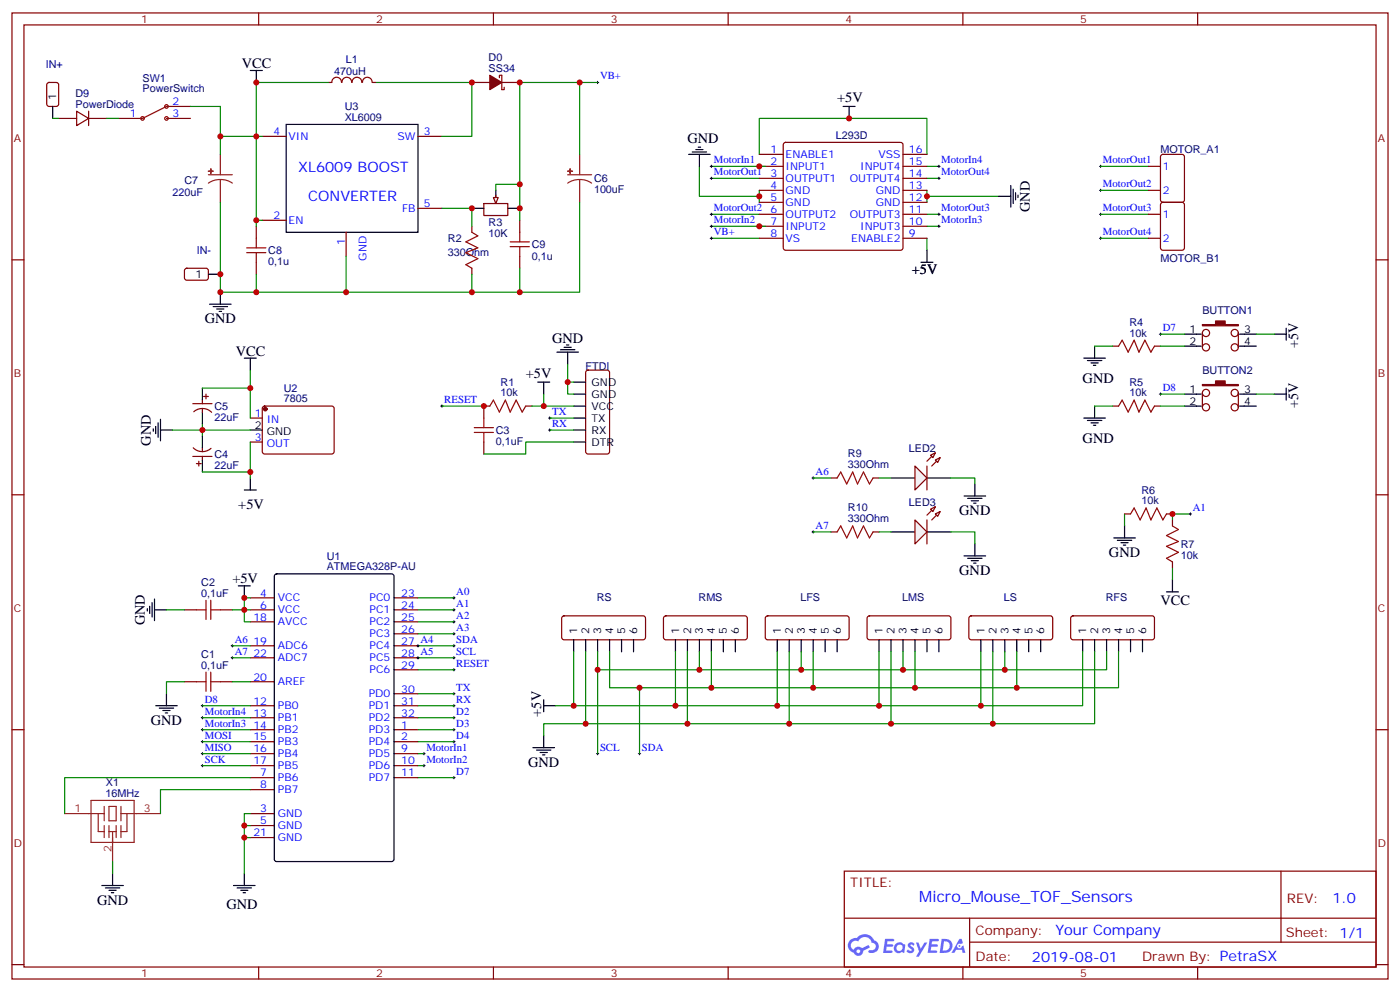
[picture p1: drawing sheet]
<svg xmlns="http://www.w3.org/2000/svg" width="412mm" height="292mm" viewBox="0 0 412 292" stroke-linecap="round" stroke-linejoin="round" font-family="sans-serif">
<g fill="none" stroke="#870000" stroke-width=".35">
<path d="M3.5 3.8h405.4v284.3h-405.4zM7.1 7.3h398.2v277.3h-398.2zM76.2 3.8v3.5M145.3 3.8v3.5M214.5 3.8v3.5M283.6 3.8v3.5M352.8 3.8v3.5M3.5 76.5h3.6M405.3 76.5h3.6M3.5 145.6h3.6M405.3 145.6h3.6M3.5 214.8h3.6"/>
<path d="M405.3 214.8h3.6M248.7 256.4h156.6v28.2h-156.6zM377.3 256.4v20.9M248.7 270.2h156.5M285.6 277.3h119.6M285.6 270.2v14.2M3.5 283.9h3.6M76.2 284.6v3.5M145.3 284.6v3.5M214.5 284.6v3.5M283.6 284.6v3.5M352.8 284.6v3.5"/>
<path d="M405.3 283.9h3.6"/>
</g>
<g fill="#5487ff">
<path d="M267.7 277.6a1.22 1.22 0 0 1 1.7 .2l-.4 .6a.47 .47 0 0 0-.3-.4 .47 .47 0 0 0-.5 .2l.1 .2a1.14 1.14 0 0 1 .8 1.8 1.14 1.14 0 0 1-1.9 0l-.2-.2 .5-.6 .7 .5a.29 .29 0 0 0 .3-.3 .29 .29 0 0 0-.2-.3 1.04 1.04 0 0 1-.6-1.7z"/>
<path d="M260.7 276.3h2.4l.3 .2-.2 .5-1.8 .1-.1 .8h1.5l.3 .4-.3 .4h-1.6l-.2 1.1h1.7l.2 .3-.2 .3-2.6 .1z"/>
<path d="M273.8 276.3h2.4l.3 .2-.1 .5-1.8 .1-.2 .8h1.6l.3 .4-.4 .4h-1.6l-.1 1.1h1.7l.2 .3-.2 .3-2.6 .1z"/>
<path d="M282.6 276.3h.7l.3 1.3-.6 .3a.69 .69 0 0 0-1 .3 .69 .69 0 0 0 .4 .9 .69 .69 0 0 0 .9-.6l.5-.2 .6 2.2h-.8l-.2-.9h-1.8l-.5 .9h-.8z"/>
<path d="M269.8 277.4h.8l.6 1.8 1.1-1.8h.9l-2.6 4.2h-.8l.9-1.5z"/>
<path d="M277.4 276.3l-.6 4.2h1.3a2.11 2.11 0 0 0 2.5-2.1 2.11 2.11 0 0 0-2.5-2.1zM278.1 277.1a1.39 1.39 0 0 1 1.7 1.4 1.39 1.39 0 0 1-1.8 1.3h-.3z"/>
<path d="M263.7 277.9a1.54 1.54 0 0 0-.1 2.2 1.54 1.54 0 0 0 2.2 .1l.6 .3 .3-2.3-.2-.3h-.4a1.49 1.49 0 0 0-2.4 0zM264 278.9a.94 .94 0 0 1 1.8 0 .94 .94 0 0 1-1.8 0z"/>
<path d="M250.4 276.7a2.18 2.18 0 0 0 1.1 3.7 1.44 1.44 0 0 0 1.6 .9 1.44 1.44 0 0 0 1.2-1.4l2-1.1-.5-.7-1.9 1a1.47 1.47 0 0 0-2.4 .4 1.39 1.39 0 0 1-.7-1.9 1.39 1.39 0 0 1 2-.5 2.12 2.12 0 0 1 2.2-1.3 2.12 2.12 0 0 1 1.9 1.7 1.14 1.14 0 0 1 1.1 1.4 1.14 1.14 0 0 1-1.7 .7 .43 .43 0 0 0-.5 .4 .43 .43 0 0 0 .4 .5 1.98 1.98 0 0 0 2.5-1.2 1.98 1.98 0 0 0-1.2-2.6 3.1 3.1 0 0 0-5.3-.6l-.9 .1zM252.3 280a.55 .55 0 0 1 1.1 0 .55 .55 0 0 1-1.1 0z"/>
<circle cx="282.6" cy="278.4" r=".26"/>
</g>
<g fill="none" stroke="#870000" stroke-width=".35">
<path d="M96.7 24.3h1M97.8 24.2a1.41 1.41 0 0 1 1.4-1.5 1.41 1.41 0 0 1 1.4 1.5M100.8 24.2a1.41 1.41 0 0 1 1.4-1.5 1.41 1.41 0 0 1 1.4 1.5M103.7 24.2a1.41 1.41 0 0 1 1.4-1.5 1.41 1.41 0 0 1 1.4 1.5M106.8 24.2a1.41 1.41 0 0 1 1.4-1.5 1.41 1.41 0 0 1 1.4 1.5M109.7 24.3h1.1M139 24.3h5.3M147.1 22.9v-.7h.7v4.2h.7v-.7M147.8 24.3h5.3M77.3 40.1h7M123.1 40.1h7.1M142.5 59.9h7.1v3.5h-7.1z"/>
<path d="M146 57.4v1.8M75.5 66.6v3.5M75.5 77.2v3.5M77.3 64.8h7M102 68.4v7M123.1 61.3h7.1M139 66.6v1.8M139 79v1.7M153.1 64.8v3.6M153.1 75.4v3.6M56.8 118.8h5.6M59.6 117.8v1"/>
<path d="M60 116.7h1.4M60.7 116v1.4M77.5 119.7l.5-.2 20 .1 .4 .6v13l-.7 .4h-20l-.4-.7v-12.7zM144.3 119.5h-1.8v3.5M154.9 119.5h1.7M172.7 109.1l.5-.2h5.7l.6 .5 .1 23.5-.5 .7h-5.9l-.6-.4-.1-23.6zM56.8 134.3h5.6M56.9 131.8a3.8 3.8 0 0 0 5.3 .2M57.1 121.2a3.8 3.8 0 0 1 5.2 .2M57.9 136.5h1.4M58.6 135.7v1.5M59.6 120.2v1.1"/>
<path d="M59.6 131.9v1M59.6 134.3v1.1M73.7 123h3.6M73.7 130.1h3.6M142.5 130.1v3.5M54.3 179.5h3.6M64.9 179.5h3.5M73.7 176h7.1M73.7 179.5h7.1M116.1 176h7M116.1 179.5h7M73.7 183h7.1"/>
<path d="M73.7 190.1h7.1M73.7 193.6h7.1M116.1 183h7M116.1 190.1h7M116.1 193.6h7M116.1 186.5h7M116.1 197.1h7M54.3 200.7h3.6M64.9 200.7h3.5M73.7 200.7h7.1M73.7 207.7h7.1M73.7 211.2h7.1"/>
<path d="M73.7 214.8h7.1M73.7 218.3h7.1M116.1 207.7h7M116.1 211.2h7M116.1 214.8h7M116.1 218.3h7M116.1 204.2h7M73.7 221.8h7.1M73.7 225.4h7.1M73.7 228.9h7.1M73.7 232.4h7.1M73.7 239.5h7.1"/>
<path d="M116.1 221.8h7M116.1 225.4h7M116.1 228.9h7M73.7 243h7.1M73.7 246.5h7.1"/>
</g>
<g fill="none" stroke="#000" stroke-width=".35">
<path d="M84.3 36.6h38.8v31.8h-38.8zM146 56v3.5M139 61.3h3.5M149.6 61.3h3.5M59.6 114.2v3.6M72 105.4h3.5M73.7 105.4v3.5M158.4 112.5h3.5M160.2 112.5v3.5M164 103.6h6.4M165.1 102.9h4.2M166.2 102.2h2.1"/>
<path d="M166.9 101.5h.7M167.2 103.6v3.6M169 112.5h3.5M169 116h3.5M169 119.5h3.5M45.2 126.2v.7M45.9 125.5v2.1M46.6 124.5v4.2M47.3 126.6h3.5M47.3 123.4v6.4M59.6 121.3v3.5M59.6 128.3v3.6"/>
<path d="M59.6 135.4v3.5M73.7 126.6h3.6M169 123h3.5M169 126.6h3.5M169 130.1h3.5M72 144.2h3.5M73.7 140.7v3.5M43.4 179.1v.7M44.1 178.4v2.2M44.8 177.4v4.2M45.5 179.5h3.5M45.5 176.3v6.4"/>
<path d="M81 169.1l.5-.2h33.9l.6 .4 .1 83.6-.5 .6-34.1 .1-.7-.5v-83.5zM45.9 207.7h6.3M46.9 208.4h4.3M48 209.1h2.1M48.7 209.8h.7M49 204.2v3.5M33.2 257.1v3.5M72 257.1v3.5M30 260.6h6.3M31 261.3h4.3M32.1 262h2.1M32.8 262.7h.7"/>
<path d="M68.8 260.6h6.3M69.8 261.3h4.3M70.9 262h2.1M71.6 262.7h.7"/>
</g>
<g fill="none" stroke="#8c2424" stroke-width=".35">
<path d="M61.4 51.4h7M64.9 52.8l1.9 .3 1.6 .8M64.9 52.8l-1.8 .3-1.7 .8M64.9 45.4v6M64.9 52.8v6.7M167.2 51.4h7.1M170.7 52.8l1.9 .3 1.7 .8M170.7 52.8l-1.8 .3-1.7 .8M170.7 45.4v6M170.7 52.8v6.7M19 239.5h11.7M26.8 235.6h12.7v12.3h-12.7z"/>
<path d="M28.9 239.5v5.3h1.8M30.7 237.3v4.3M32.1 237.3h2.1v4.3h-2.1zM35.6 237.3v4.3M35.6 239.5h11.7M37.4 239.5v5.3h-1.8M30.7 243v3.5M32.1 243v3.5M32.1 244.8h2.1M33.2 244.8v8.8M34.2 243v3.5M35.6 243v3.5"/>
</g>
<g fill="none" stroke="#008700" stroke-width=".35">
<path d="M96.7 24.3h-21.2v15.8h-10.6v5.3M110.8 24.3h28.2v15.8h-8.8M77.3 40.1h-1.8v24.7h1.8M75.5 64.8v1.8M102 75.4v10.6h51.1v-7M130.2 61.3h8.8v5.3M59.6 114.2h14.1M73.7 108.9v14.1M130.2 119.5h12.3M156.6 119.5h12.4M160.2 116v3.5M167.2 107.2v5.3"/>
<path d="M169 112.5h-1.8v3.5h1.8M50.8 126.6h22.9M59.6 124.8v3.5M59.6 138.9h14.1M73.7 130.1v10.6M161.9 123h7.1M161.9 126.6h7.1M169 130.1h-14.1v3.5h-12.4M49 179.5h5.3M73.7 179.5h-1.7v3.5h1.7M73.7 176h-1.7v3.5h-3.6M123.1 197.1h10.6"/>
<path d="M54.3 200.7h-5.3v3.5M68.4 200.7h5.3M123.1 204.2h10.6M123.1 207.7h10.6M73.7 228.9h-54.7v10.6M73.7 232.4h-26.4v7.1M73.7 239.5h-1.7v7h1.7M33.2 253.6v3.5M72 243h1.7M72 246.5v10.6"/>
</g>
<g fill="none" stroke="#a10000" stroke-width=".35">
<path d="M72.7 74.4h5.6M72.7 73h5.6M75.5 70.1v2.9M75.5 74.4v2.8M139 68.4l1.8 1-3.6 1.8 3.6 1.8-3.6 1.4 3.6 1.7-3.6 1.8 1.8 1.1M150.3 72.6h5.6M150.3 71.2h5.6M153.1 68.4v2.8M153.1 72.6v2.8M144.3 119.5l1-1.7 1.8 3.5 1.8-3.5 1.4 3.5 1.7-3.5 1.8 3.5 1.1-1.8M139.7 125.9h5.6M139.7 127.3h5.6"/>
<path d="M142.5 123v2.9M142.5 127.3v2.8M57.9 179.5h2.8M60.7 176.7v5.6M62.1 176.7v5.6M62.1 179.5h2.8M60.7 197.8v5.7M62.1 197.8v5.7M57.9 200.7h2.8M62.1 200.7h2.8"/>
</g>
<path d="M129.8 119.5h.7M130.2 119.2v.7M161.6 123h.7M161.6 126.6h.7M161.9 122.7v.7M161.9 126.2v.7M133.3 197.1h.8M133.7 196.8v.7M133.3 204.2h.8M133.3 207.7h.8M133.7 203.8v.7M133.7 207.4v.7" fill="none" stroke="#000" stroke-width=".29"/>
<g fill="#870000" stroke="#870000" stroke-width=".35">
<path d="M144.3 22.2l3.5 2.1-3.5 2.1z"/>
<circle cx="78.1" cy="120.4" r=".53"/>
</g>
<g fill="#8c2424" stroke="#8c2424" stroke-width=".35">
<path d="M167.2 50.4h1.4z"/>
<path d="M167.9 49.7l.1 1.4z"/>
<path d="M61.4 50.4h1.4z"/>
<path d="M62.1 49.7v1.4z"/>
</g>
<path d="M145.3 58.1h1.5l-.8 1.8z" fill="#f0f0f0" stroke="#870000" stroke-width=".35"/>
<g fill="none" stroke="#008700" stroke-width=".35">
<path d="M170.7 24.3h5.3M64.9 59.5v26.5h10.6M153.1 54.3h-7.1v1.7M170.7 45.4v-21.1h-17.6v40.5M170.7 59.5v26.5h-17.6M75.5 80.7v5.3h26.5M139 80.7v5.3M341.8 98.4h7.1M370.1 98.4h5.3M322.4 101.9h5.3M322.4 119.5h5.3M341.8 101.9h7.1"/>
<path d="M341.8 116h7.1M341.8 119.5h7.1M370.1 116h5.3M123.1 176h10.6M123.1 179.5h10.6M68.4 190.1h5.3M68.4 193.6h5.3M123.1 190.1h10.6M123.1 193.6h10.6M123.1 183h10.6M123.1 186.5h10.6M169 191.8v15.9h30v-15.9"/>
<path d="M172.5 191.8v21.2h30v-21.2M176 191.8v5.3h30v-5.3M176 197.1v24.7M179.6 191.8v10.6h29.9v-10.6M229 191.8v15.9h-30M232.5 191.8v21.2h-30M236 191.8v5.3h-30M239.5 191.8v10.6h-30M258.9 191.8v15.9h-29.9M262.5 191.8v21.2h-30M266 191.8v5.3h-30M269.5 191.8v10.6h-30"/>
<path d="M288.9 191.8v15.9h-30M292.5 191.8v21.2h-30M296 191.8v5.3h-30M299.5 191.8v10.6h-30M59.6 211.2h14.1M59.6 214.8h14.1M59.6 207.7h14.1M59.6 218.3h14.1M123.1 211.2h10.6M123.1 214.8h10.6M123.1 218.3h10.6M163.7 207.7h5.3"/>
<path d="M172.5 213h-12.3v3.5M188.4 202.4v19.4M59.6 221.8h14.1M59.6 225.4h14.1M123.1 221.8h1.8M123.1 225.4h1.8M123.1 228.9h10.6"/>
</g>
<g fill="none" stroke="#000" stroke-width=".35">
<path d="M15.5 31.3v3.6M73.7 20.7h3.6M75.5 20.7v3.6M61.4 80.7h3.5M61.7 89.5h6.4M62.8 90.2h4.2M63.9 90.9h2.1M64.6 91.7h.7M64.9 86v3.5M348.9 98.4h4.9M365.1 98.4h5M375.4 98.4h3.5"/>
<path d="M378.9 96.6v3.5M319.3 105.4h6.3M320.3 106.1h4.3M321.4 106.8h2.1M322.1 107.5h.7M322.4 101.9v3.5M322.4 119.5v3.5M348.9 101.9h4.9M348.9 116h4.9M348.9 119.5h4.9M365.1 101.9h5M365.1 116h5"/>
<path d="M365.1 119.5h5M375.4 116h3.5M378.9 114.2v3.6M319.3 123h6.3M320.3 123.8h4.3M321.4 124.5h2.1M322.1 125.2h.7M262.5 140.7h7M273 140.7h7.1M169 188.3v3.5M172.5 188.3v3.5M176 188.3v3.5"/>
<path d="M179.6 188.3v3.5M183.1 188.3v3.5M186.6 188.3v3.5M199 188.3v3.5M202.5 188.3v3.5M206 188.3v3.5M209.5 188.3v3.5M213.1 188.3v3.5M216.6 188.3v3.5M229 188.3v3.5M232.5 188.3v3.5M236 188.3v3.5"/>
<path d="M239.5 188.3v3.5M243.1 188.3v3.5M246.6 188.3v3.5M258.9 188.3v3.5M262.5 188.3v3.5M266 188.3v3.5M269.5 188.3v3.5M273 188.3v3.5M276.6 188.3v3.5M288.9 188.3v3.5M292.5 188.3v3.5M296 188.3v3.5"/>
<path d="M299.5 188.3v3.5M303 188.3v3.5M306.6 188.3v3.5M160.2 207.7h3.5M160.2 206v3.5M160.2 216.5v3.6M157 220.1h6.3M158 220.8h4.3M159.1 221.5h2.1M159.8 222.2h.7"/>
</g>
<g fill="none" stroke="#870000" stroke-width=".35">
<path d="M14 24.5l.5-.2h2.1l.6 .4 .1 5.9-.5 .7h-2.3l-.7-.4v-5.9zM54.6 79.2l.4-.2h6l.4 .7-.1 2.3-.6 .5-5.9-.1-.5-.6v-2.1zM354.2 98v4.2M364.8 98v4.2M327.7 101.9h1.8M327.7 119.5h1.8M340.1 101.9h1.7M340.1 119.5h1.7M354.2 115.6v4.3M364.8 115.6v4.3M165.7 181.5l.5-.2h23.5l.4 .7v5.9l-.7 .4-23.5-.1-.4-.6v-5.6zM195.7 181.5l.4-.2h23.6l.4 .7v5.9l-.7 .4-23.5-.1-.5-.6v-5.6z"/>
<path d="M225.7 181.5l.4-.2h23.6l.4 .7v5.9l-.7 .4-23.5-.1-.5-.6v-5.6zM255.6 181.5l.5-.2h23.6l.4 .7-.1 5.9-.6 .4-23.6-.1-.4-.6v-5.6zM285.6 181.5l.5-.2h23.6l.4 .7-.1 5.9-.6 .4-23.6-.1-.4-.6v-5.6z"/>
<circle cx="355.2" cy="98" r="1.06"/>
<circle cx="363.7" cy="98" r="1.06"/>
<circle cx="355.2" cy="115.6" r="1.06"/>
<circle cx="355.2" cy="119.9" r="1.06"/>
<circle cx="355.2" cy="102.2" r="1.06"/>
<circle cx="363.7" cy="119.9" r="1.06"/>
<circle cx="363.7" cy="115.6" r="1.06"/>
<circle cx="363.7" cy="102.2" r="1.06"/>
</g>
<g fill="none" stroke="#000" stroke-width=".29">
<path d="M175.7 24.3h.7M176 23.9v.7M341.5 98.4h.7M341.8 98v.7M341.5 116h.7M341.8 115.6v.7M133.3 176h.8M133.3 179.5h.8M133.7 175.6v.7M133.7 179.1v.7M68.1 190.1h.7M68.1 193.6h.7"/>
<path d="M68.4 189.7v.7M68.4 193.3v.7M122.8 190.1h.7M122.8 193.6h.7M123.1 189.7v.7M123.1 193.3v.7M133.3 190.1h.8M133.3 193.6h.8M133.3 183h.8M133.3 186.5h.8M133.7 182.7v.7M133.7 186.2v.7"/>
<path d="M133.7 189.7v.7M133.7 193.3v.7M59.3 211.2h.7M59.3 214.8h.7M59.3 218.3h.7M59.3 207.7h.7M59.6 207.4v.7M59.6 210.9v.7M59.6 214.4v.7M59.6 217.9v.8M133.3 211.2h.8M133.3 214.8h.8"/>
<path d="M133.3 218.3h.8M133.7 210.9v.7M133.7 214.4v.7M133.7 217.9v.8M59.3 221.8h.7M59.3 225.4h.7M59.6 221.5v.7M59.6 225v.7M124.5 221.8h.7M124.5 225.4h.7M124.9 221.5v.7M124.9 225v.7"/>
<path d="M133.3 228.9h.8M133.7 228.5v.7M175.7 221.8h.7M176 221.5v.7M188 221.8h.7M188.4 221.5v.7"/>
</g>
<g fill="#870000" stroke="#870000" stroke-width=".35">
<path d="M354.2 95.5h3.9v-1h2.8v1h3.9v.4h-10.6z"/>
<path d="M354.2 113.2h3.9v-1.1h2.8v1.1h3.9v.3h-10.6z"/>
</g>
<path d="M329.5 101.9l1.1-1.8 1.7 3.5 1.8-3.5 1.4 3.5 1.8-3.5 1.7 3.5 1.1-1.7M329.5 119.5l1.1-1.7 1.7 3.5 1.8-3.5 1.4 3.5 1.8-3.5 1.7 3.5 1.1-1.8" fill="none" stroke="#a10000" stroke-width=".35"/>
<path d="M269.5 137.2l3.5 3.5-3.5 3.5z" fill="#f0f0f0" stroke="#870000" stroke-width=".35"/>
<path d="M275.5 133.3l-2.5 2.4M276.9 134.7l-2.4 2.5" fill="none" stroke="#870000" stroke-width=".35"/>
<g fill="#f0f0f0" stroke="#870000" stroke-width=".35">
<path d="M275.5 135.4l1.4-.7-.7 1.4z"/>
<path d="M274.1 134l1.4-.7-.7 1.4z"/>
</g>
<path d="M273 137.2v7M244.8 140.7h1.8M257.2 140.7h1.7" fill="none" stroke="#870000" stroke-width=".35"/>
<path d="M262.5 156.6h7M273 156.6h7.1M284 146h6.3M285 146.7h4.3M286.1 147.4h2.1M286.8 148.1h.7M287.2 142.5v3.5" fill="none" stroke="#000" stroke-width=".35"/>
<path d="M239.5 140.7h5.3M258.9 140.7h3.6M280.1 140.7h7.1v1.8" fill="none" stroke="#008700" stroke-width=".35"/>
<path d="M246.6 140.7l1-1.8 1.8 3.6 1.8-3.6 1.4 3.6 1.8-3.6 1.7 3.6 1.1-1.8" fill="none" stroke="#a10000" stroke-width=".35"/>
<path d="M239.2 140.7h.7M239.5 140.3v.7" fill="none" stroke="#000" stroke-width=".29"/>
<path d="M269.5 153l3.5 3.6-3.5 3.5z" fill="#f0f0f0" stroke="#870000" stroke-width=".35"/>
<path d="M275.5 149.2l-2.5 2.4M276.9 150.6l-2.4 2.4" fill="none" stroke="#870000" stroke-width=".35"/>
<g fill="#f0f0f0" stroke="#870000" stroke-width=".35">
<path d="M275.5 151.3l1.4-.7-.7 1.4z"/>
<path d="M274.1 149.9l1.4-.7-.7 1.4z"/>
</g>
<g fill="none" stroke="#870000" stroke-width=".35">
<path d="M17.3 34.9h5.3M22.6 32.7l3.5 2.2-3.5 2.1zM26.1 34.9h5.3M26.1 32.7v4.3M34.9 34.9h7.1M49 34.9h7.1M49 31.3h7.1M223.7 45.4h7M223.7 49h7M223.7 52.5h7M223.7 56h7M223.7 59.5h7"/>
<path d="M231 42.1l.4-.2h33.9l.5 .2 .2 .5v30.4l-.2 .5-.5 .2h-33.9l-.5-.3-.2-.4v-30.4zM266 45.4h7M266 49h7M266 52.5h7M266 56h7M266 59.5h7M338.3 49h3.5M338.3 56h3.5M342.1 59.8l.4-.3h5.7l.6 .5 .1 13-.5 .6-5.9 .1-.6-.5-.1-12.9zM342.1 45.6l.4-.2h5.7l.6 .5 .1 12.9-.5 .7h-5.9l-.6-.4-.1-13zM223.7 63.1h7M223.7 66.6h7"/>
<path d="M223.7 70.1h7M266 63.1h7M266 66.6h7M266 70.1h7M338.3 63.1h3.5M338.3 70.1h3.5M244.8 156.6h1.8M257.2 156.6h1.7M273 153v7.1M331.3 151.3h1.7M343.6 151.3h1.8M345.4 153v1.8"/>
<path d="M345.4 165.4v1.7M315.6 181.5l.5-.2h23.5l.5 .7-.1 5.9-.6 .4-23.6-.1-.4-.6v-5.6z"/>
</g>
<g fill="none" stroke="#000" stroke-width=".35">
<path d="M248.4 31.3h3.5M250.1 31.3v3.6M202.8 45.4h6.4M203.9 44.7h4.2M205 44h2.1M205.7 43.3h.7M206 45.4v3.6M294.2 57.8h3.5M297.7 54.6v6.4M298.4 55.7v4.2M299.2 56.7v2.1M299.9 57.4v.7"/>
<path d="M271.3 77.2h3.5M273 73.7v3.5M328.1 158.3h6.3M329.1 159h4.3M330.2 159.7h2.1M331.3 154.8v3.5M70.2 172.4h3.5M72 172.4v3.6M284 163.6h6.3M285 164.3h4.3M286.1 165h2.1M286.8 165.7h.7"/>
<path d="M287.2 160.1v3.5M330.9 160.4h.7M343.6 174.2h3.5M345.4 170.7v3.5M318.9 188.3v3.5M322.4 188.3v3.5M326 188.3v3.5M329.5 188.3v3.5M333 188.3v3.5M336.5 188.3v3.5"/>
</g>
<g fill="none" stroke="#008700" stroke-width=".35">
<path d="M15.5 34.9h1.8M31.4 34.9h3.5M56.1 31.3h8.8v8.8M206 49v8.8h17.7M209.5 52.5h14.2M209.5 49h15.9M223.7 45.4v-10.5h49.3v10.5M223.7 56v3.5M273 56v3.5M273 57.8h21.2M273 52.5h3.6M273 49h3.6"/>
<path d="M324.2 49h14.1M324.2 56h14.1M209.5 70.1h14.2M209.5 63.1h14.2M209.5 66.6h15.9M273 70.1v3.6M273 63.1h3.6M273 66.6h3.6M324.2 70.1h14.1M324.2 63.1h14.1M239.5 156.6h5.3M258.9 156.6h3.6"/>
<path d="M280.1 156.6h7.1v3.5M331.3 151.3v3.5M350.7 151.3h-5.3v1.7M345.4 167.1v3.6M318.9 191.8v15.9h-30M322.4 191.8v21.2h-29.9M326 191.8v5.3h-30M329.5 191.8v10.6h-30"/>
</g>
<path d="M246.6 156.6l1-1.8 1.8 3.5 1.8-3.5 1.4 3.5 1.8-3.5 1.7 3.5 1.1-1.7M333 151.3l1.1-1.8 1.7 3.5 1.8-3.5 1.4 3.5 1.8-3.5 1.7 3.5 1.1-1.7M345.4 154.8l1.7 1.1-3.5 1.7 3.5 1.8-3.5 1.4 3.5 1.8-3.5 1.7 1.8 1.1" fill="none" stroke="#a10000" stroke-width=".35"/>
<g fill="none" stroke="#000" stroke-width=".29">
<path d="M209.2 52.5h.7M209.2 49h.7M209.5 48.6v.7M209.5 52.1v.7M276.2 52.5h.7M276.2 49h.7M276.6 48.6v.7M276.6 52.1v.7M323.8 49h.8M323.8 56h.8M324.2 48.6v.7M324.2 55.7v.7"/>
<path d="M209.2 70.1h.7M209.2 63.1h.7M209.2 66.6h.7M209.5 62.7v.7M209.5 66.3v.7M209.5 69.8v.7M276.2 63.1h.7M276.2 66.6h.7M276.6 62.7v.7M276.6 66.3v.7M323.8 70.1h.8M323.8 63.1h.8"/>
<path d="M324.2 62.7v.7M324.2 69.8v.7M239.2 156.6h.7M239.5 156.2v.7M350.3 151.3h.7M350.7 150.9v.7"/>
</g>
<g fill="none" stroke="#900" stroke-width=".35">
<path d="M49 31.3l-7 3.6"/>
<circle cx="42" cy="34.9" r=".53"/>
<circle cx="49" cy="31.3" r=".53"/>
<circle cx="49" cy="34.9" r=".53"/>
</g>
<g fill="#c00">
<circle cx="250.1" cy="34.9" r=".88"/>
<circle cx="273.1" cy="57.8" r=".88"/>
<circle cx="223.7" cy="49" r=".88"/>
<circle cx="223.7" cy="66.6" r=".88"/>
<circle cx="223.7" cy="57.8" r=".88"/>
<circle cx="288.9" cy="207.7" r=".88"/>
<circle cx="296" cy="197.1" r=".88"/>
<circle cx="72" cy="176" r=".88"/>
<circle cx="345.4" cy="151.3" r=".88"/>
<circle cx="64.9" cy="40.1" r=".88"/>
<circle cx="232.5" cy="213" r=".88"/>
<circle cx="229" cy="207.7" r=".88"/>
<circle cx="269.5" cy="202.4" r=".88"/>
<circle cx="209.6" cy="202.4" r=".88"/>
<circle cx="236" cy="197.1" r=".88"/>
<circle cx="64.9" cy="80.7" r=".88"/>
<circle cx="75.5" cy="24.3" r=".88"/>
<circle cx="153.1" cy="86" r=".88"/>
<circle cx="153.1" cy="24.3" r=".88"/>
<circle cx="75.5" cy="86" r=".88"/>
<circle cx="139" cy="86" r=".88"/>
<circle cx="139" cy="61.3" r=".88"/>
<circle cx="153.1" cy="61.3" r=".88"/>
<circle cx="75.5" cy="40.1" r=".88"/>
<circle cx="75.5" cy="64.8" r=".88"/>
<circle cx="139" cy="24.3" r=".88"/>
<circle cx="102" cy="86" r=".88"/>
<circle cx="153.1" cy="54.3" r=".88"/>
<circle cx="64.9" cy="86" r=".88"/>
<circle cx="160.2" cy="119.5" r=".88"/>
<circle cx="142.5" cy="119.5" r=".88"/>
<circle cx="72" cy="179.5" r=".88"/>
<circle cx="72" cy="246.5" r=".88"/>
<circle cx="72" cy="243" r=".88"/>
<circle cx="167.2" cy="112.5" r=".88"/>
<circle cx="73.7" cy="138.9" r=".88"/>
<circle cx="59.6" cy="126.6" r=".88"/>
<circle cx="73.7" cy="114.2" r=".88"/>
<circle cx="170.7" cy="24.3" r=".88"/>
<circle cx="206" cy="197.1" r=".88"/>
<circle cx="266" cy="197.1" r=".88"/>
<circle cx="239.5" cy="202.4" r=".88"/>
<circle cx="199" cy="207.7" r=".88"/>
<circle cx="258.9" cy="207.7" r=".88"/>
<circle cx="202.5" cy="213" r=".88"/>
<circle cx="262.5" cy="213" r=".88"/>
<circle cx="169" cy="207.7" r=".88"/>
<circle cx="172.5" cy="213" r=".88"/>
<circle cx="176" cy="197.1" r=".88"/>
<circle cx="188.4" cy="202.4" r=".88"/>
<circle cx="299.5" cy="202.4" r=".88"/>
<circle cx="292.5" cy="213" r=".88"/>
</g>
<text font-size="4.6" fill="#00f" x="270.8" y="265.4">Micro_Mouse_TOF_Sensors</text>
<g font-size="4.2">
<text x="71.3" y="20">VCC</text>
<text x="246.6" y="30.1">+5V</text>
<text x="202.5" y="42.1">GND</text>
<text x="303.4" y="62.4" transform="rotate(-90 303.4 62.4)">GND</text>
<text x="268.6" y="80.8">+5V</text>
<text x="60.3" y="95.2">GND</text>
<text x="162.6" y="100.9">GND</text>
<text x="69.5" y="104.7">VCC</text>
<text x="382.4" y="102.5" transform="rotate(-90 382.4 102.5)">+5V</text>
<text x="154.9" y="111.3">+5V</text>
<text x="318.9" y="112.6">GND</text>
<text x="382.4" y="120.1" transform="rotate(-90 382.4 120.1)">+5V</text>
<text x="44.4" y="131.2" transform="rotate(-90 44.4 131.2)">GND</text>
<text x="318.9" y="130.3">GND</text>
<text x="70.2" y="149.8">+5V</text>
<text x="282.6" y="151.6">GND</text>
<text x="326.7" y="164">GND</text>
<text x="68.4" y="171.7">+5V</text>
<text x="282.6" y="169.3">GND</text>
<text x="341.8" y="178">VCC</text>
<text x="42.7" y="184.1" transform="rotate(-90 42.7 184.1)">GND</text>
<text x="44.4" y="213.4">GND</text>
<text x="159.4" y="210.9" transform="rotate(-90 159.4 210.9)">+5V</text>
<text x="155.6" y="225.7">GND</text>
<text x="28.6" y="266.3">GND</text>
<text x="66.7" y="267.5">GND</text>
</g>
<g font-size="4.2" fill="#00f">
<text x="87.8" y="50.7">XL6009 BOOST</text>
<text x="90.8" y="59.2">CONVERTER</text>
<text x="392.5" y="265.7">1.0</text>
<text x="310.9" y="275.2">Your Company</text>
<text x="304" y="283">2019-08-01</text>
</g>
<g font-size="3.9" fill="#800">
<text x="250.5" y="261">TITLE:</text>
<text x="379.1" y="265.7">REV:</text>
<text x="287.4" y="275.2">Company:</text>
<text x="378.7" y="275.8">Sheet: 1/1</text>
<text x="287.4" y="282.9">Date:</text>
<text x="336.4" y="282.9">Drawn By: PetraSX</text>
</g>
<g font-size="3.2" fill="#800">
<text x="41.6" y="6.8">1</text>
<text x="110.8" y="6.8">2</text>
<text x="179.9" y="6.8">3</text>
<text x="249.1" y="6.8">4</text>
<text x="318.2" y="6.8">5</text>
<text x="4.1" y="41.9">A</text>
<text x="405.9" y="41.9">A</text>
<text x="4.1" y="111.1">B</text>
<text x="405.9" y="111.1">B</text>
<text x="4.1" y="180.2">C</text>
<text x="405.9" y="180.2">C</text>
<text x="4.1" y="249.3">D</text>
<text x="405.9" y="249.3">D</text>
<text x="41.6" y="287.6">1</text>
<text x="110.8" y="287.6">2</text>
<text x="179.9" y="287.6">3</text>
<text x="249.1" y="287.6">4</text>
<text x="318.2" y="287.6">5</text>
</g>
<g font-size="3.2" fill="#000080">
<text x="143.9" y="17.9">D0</text>
<text x="13.5" y="20">IN+</text>
<text x="98.4" y="22">470uH</text>
<text x="101.9" y="18.5">L1</text>
<text x="143.9" y="21.1">SS34</text>
<text x="22.2" y="28.5">D9</text>
<text x="42" y="27.1">PowerSwitch</text>
<text x="42" y="24.1">SW1</text>
<text x="22.2" y="31.7">PowerDiode</text>
<text x="101.5" y="35.6">XL6009</text>
<text x="101.5" y="32.4">U3</text>
<text x="246.2" y="40.9">L293D</text>
<text x="341.8" y="44.9">MOTOR_A1</text>
<text x="175" y="53.6">C6</text>
<text x="50.8" y="57.6">220uF</text>
<text x="54.3" y="54.1">C7</text>
<text x="175" y="56.9">100uF</text>
<text x="131.9" y="71.4">R2</text>
<text x="143.9" y="69.7">10K</text>
<text x="143.9" y="66.5">R3</text>
<text x="58" y="74.7">IN-</text>
<text x="79" y="74.8">C8</text>
<text x="131.9" y="75.2">330Ohm</text>
<text x="156.6" y="76.7">0,1u</text>
<text x="156.6" y="73">C9</text>
<text x="341.8" y="77">MOTOR_B1</text>
<text x="79" y="78">0,1u</text>
<text x="332.7" y="95.9">R4</text>
<text x="354.2" y="92.4">BUTTON1</text>
<text x="332.7" y="99.1">10k</text>
<text x="147.5" y="113.6">R1</text>
<text x="172.5" y="108.8">FTDI</text>
<text x="332.7" y="113.6">R5</text>
<text x="354.2" y="110">BUTTON2</text>
<text x="83.6" y="118.5">7805</text>
<text x="83.6" y="115.3">U2</text>
<text x="147.5" y="116.7">10k</text>
<text x="332.7" y="116.7">10k</text>
<text x="63.1" y="123.8">22uF</text>
<text x="63.1" y="120.7">C5</text>
<text x="146" y="130.9">0,1uF</text>
<text x="146" y="127.8">C3</text>
<text x="63.1" y="138">22uF</text>
<text x="63.1" y="134.8">C4</text>
<text x="249.8" y="137.9">330Ohm</text>
<text x="249.8" y="134.6">R9</text>
<text x="267.8" y="133.1">LED2</text>
<text x="267.8" y="149">LED3</text>
<text x="336.2" y="148.4">10k</text>
<text x="336.2" y="145.3">R6</text>
<text x="249.8" y="153.7">330Ohm</text>
<text x="249.8" y="150.5">R10</text>
<text x="347.8" y="161.3">R7</text>
<text x="96.3" y="167.9">ATMEGA328P-AU</text>
<text x="96.3" y="164.7">U1</text>
<text x="347.8" y="164.4">10k</text>
<text x="59.3" y="172.5">C2</text>
<text x="59.3" y="175.6">0,1uF</text>
<text x="175.8" y="177">RS</text>
<text x="205.8" y="177">RMS</text>
<text x="235.8" y="177">LFS</text>
<text x="265.7" y="177">LMS</text>
<text x="295.7" y="177">LS</text>
<text x="325.7" y="177">RFS</text>
<text x="59.3" y="196.8">0,1uF</text>
<text x="59.3" y="193.6">C1</text>
<text x="31.2" y="231.4">X1</text>
<text x="31.1" y="234.5">16MHz</text>
</g>
<g font-size="3.2" fill="#00f">
<text x="176.7" y="23.4">VB+</text>
<text x="38.2" y="34.5">1</text>
<text x="50.8" y="31">2</text>
<text x="50.8" y="34.5">3</text>
<text x="80.5" y="39.8">4</text>
<text x="85" y="41.2">VIN</text>
<text x="117.1" y="41.2">SW</text>
<text x="124.9" y="39.8">3</text>
<text x="226.9" y="45.1">1</text>
<text x="231.4" y="46.5">ENABLE1</text>
<text x="258.8" y="46.5">VSS</text>
<text x="267.8" y="45.1">16</text>
<text x="210.3" y="51.6">MotorOut1</text>
<text x="210.3" y="48.1">MotorIn1</text>
<text x="226.9" y="48.6">2</text>
<text x="226.9" y="52.1">3</text>
<text x="231.4" y="50">INPUT1</text>
<text x="231.4" y="53.6">OUTPUT1</text>
<text x="250.3" y="53.6">OUTPUT4</text>
<text x="253.4" y="50">INPUT4</text>
<text x="267.8" y="52.1">14</text>
<text x="267.8" y="48.6">15</text>
<text x="277.3" y="51.6">MotorOut4</text>
<text x="277.3" y="48.1">MotorIn4</text>
<text x="324.9" y="48.1">MotorOut1</text>
<text x="342.5" y="50">1</text>
<text x="226.9" y="55.7">4</text>
<text x="226.9" y="59.2">5</text>
<text x="231.4" y="57.1">GND</text>
<text x="258" y="57.1">GND</text>
<text x="267.8" y="59.2">12</text>
<text x="267.8" y="55.7">13</text>
<text x="324.9" y="55.1">MotorOut2</text>
<text x="342.5" y="57.1">2</text>
<text x="80.5" y="64.5">2</text>
<text x="85" y="65.9">EN</text>
<text x="118.4" y="62.4">FB</text>
<text x="124.9" y="61">5</text>
<text x="210.3" y="62.2">MotorOut2</text>
<text x="210.3" y="65.7">MotorIn2</text>
<text x="226.9" y="62.7">6</text>
<text x="231.4" y="60.6">GND</text>
<text x="231.4" y="64.1">OUTPUT2</text>
<text x="250.3" y="64.1">OUTPUT3</text>
<text x="258" y="60.6">GND</text>
<text x="267.8" y="62.7">11</text>
<text x="277.3" y="62.2">MotorOut3</text>
<text x="277.3" y="65.7">MotorIn3</text>
<text x="324.9" y="62.2">MotorOut3</text>
<text x="342.5" y="64.1">1</text>
<text x="210.3" y="69.3">VB+</text>
<text x="226.9" y="66.3">7</text>
<text x="226.9" y="69.8">8</text>
<text x="231.4" y="67.7">INPUT2</text>
<text x="231.4" y="71.2">VS</text>
<text x="250.8" y="71.2">ENABLE2</text>
<text x="253.4" y="67.7">INPUT3</text>
<text x="267.8" y="69.8">9</text>
<text x="267.8" y="66.3">10</text>
<text x="324.9" y="69.3">MotorOut4</text>
<text x="342.5" y="71.2">2</text>
<text x="101.6" y="72.2" transform="rotate(-90 101.6 72.2)">1</text>
<text x="107.9" y="76.7" transform="rotate(-90 107.9 76.7)">GND</text>
<text x="342.5" y="97.5">D7</text>
<text x="130.9" y="118.6">RESET</text>
<text x="342.5" y="115.1">D8</text>
<text x="75.1" y="122.7">1</text>
<text x="78.6" y="124.5">IN</text>
<text x="162.6" y="122.2">TX</text>
<text x="162.6" y="125.7">RX</text>
<text x="75.1" y="129.8">3</text>
<text x="78.6" y="131.5">OUT</text>
<text x="240.2" y="139.8">A6</text>
<text x="240.2" y="155.7">A7</text>
<text x="351.4" y="150.4">A1</text>
<text x="76.7" y="175.6">4</text>
<text x="76.7" y="179.1">6</text>
<text x="81.8" y="177">VCC</text>
<text x="108.9" y="177">PC0</text>
<text x="118.2" y="175.6">23</text>
<text x="118.2" y="179.1">24</text>
<text x="134.4" y="175.1">A0</text>
<text x="134.4" y="178.6">A1</text>
<text x="74.6" y="182.7">18</text>
<text x="81.8" y="180.6">VCC</text>
<text x="81.8" y="184.1">AVCC</text>
<text x="108.9" y="180.6">PC1</text>
<text x="108.9" y="184.1">PC2</text>
<text x="118.2" y="182.7">25</text>
<text x="134.4" y="182.1">A2</text>
<text x="134.4" y="185.7">A3</text>
<text x="69.1" y="189.2">A6</text>
<text x="74.6" y="189.7">19</text>
<text x="81.8" y="191.1">ADC6</text>
<text x="108.9" y="187.6">PC3</text>
<text x="108.9" y="191.1">PC4</text>
<text x="118.2" y="186.2">26</text>
<text x="118.2" y="189.7">27 A4</text>
<text x="134.4" y="189.2">SDA</text>
<text x="69.1" y="192.7">A7</text>
<text x="74.6" y="193.3">22</text>
<text x="81.8" y="194.7">ADC7</text>
<text x="108.9" y="194.7">PC5</text>
<text x="118.2" y="193.3">28 A5</text>
<text x="118.2" y="196.8">29</text>
<text x="134.4" y="196.3">RESET</text>
<text x="134.4" y="192.7">SCL</text>
<text x="74.6" y="200.3">20</text>
<text x="81.8" y="201.7">AREF</text>
<text x="108.9" y="198.2">PC6</text>
<text x="118.2" y="203.8">30</text>
<text x="134.4" y="203.3">TX</text>
<text x="60.3" y="206.8">D8</text>
<text x="74.6" y="207.4">12</text>
<text x="81.8" y="208.8">PB0</text>
<text x="108.6" y="205.2">PD0</text>
<text x="108.6" y="208.8">PD1</text>
<text x="118.2" y="207.4">31</text>
<text x="134.4" y="206.8">RX</text>
<text x="60.3" y="210.4">MotorIn4</text>
<text x="60.3" y="213.9">MotorIn3</text>
<text x="74.6" y="210.9">13</text>
<text x="74.6" y="214.4">14</text>
<text x="81.8" y="212.3">PB1</text>
<text x="81.8" y="215.8">PB2</text>
<text x="108.6" y="212.3">PD2</text>
<text x="108.6" y="215.8">PD3</text>
<text x="118.2" y="210.9">32</text>
<text x="118.2" y="214.4">1</text>
<text x="134.4" y="210.4">D2</text>
<text x="134.4" y="213.9">D3</text>
<text x="60.3" y="217.4">MOSI</text>
<text x="60.3" y="220.9">MISO</text>
<text x="74.6" y="217.9">15</text>
<text x="74.6" y="221.5">16</text>
<text x="81.8" y="219.4">PB3</text>
<text x="108.6" y="219.4">PD4</text>
<text x="118.2" y="217.9">2</text>
<text x="118.2" y="221.5">9</text>
<text x="125.6" y="220.9">MotorIn1</text>
<text x="134.4" y="217.4">D4</text>
<text x="176.7" y="220.9">SCL</text>
<text x="189.1" y="220.9">SDA</text>
<text x="60.3" y="224.5">SCK</text>
<text x="74.6" y="225">17</text>
<text x="81.8" y="222.9">PB4</text>
<text x="81.8" y="226.4">PB5</text>
<text x="108.6" y="222.9">PD5</text>
<text x="108.6" y="226.4">PD6</text>
<text x="118.2" y="225">10</text>
<text x="125.6" y="224.5">MotorIn2</text>
<text x="76.7" y="228.5">7</text>
<text x="76.7" y="232.1">8</text>
<text x="81.8" y="229.9">PB6</text>
<text x="81.8" y="233.5">PB7</text>
<text x="108.6" y="229.9">PD7</text>
<text x="118.2" y="228.5">11</text>
<text x="134.4" y="228">D7</text>
<text x="76.7" y="239.1">3</text>
<text x="76.7" y="242.6">5</text>
<text x="81.8" y="240.5">GND</text>
<text x="81.8" y="244.1">GND</text>
<text x="74.6" y="246.2">21</text>
<text x="81.8" y="247.6">GND</text>
</g>
<g font-size="3.2">
<text x="16.6" y="29.6" transform="rotate(-90 16.6 29.6)">1</text>
<text x="57.6" y="81.8">1</text>
<text x="350.4" y="98">1</text>
<text x="350.4" y="101.5">2</text>
<text x="366.5" y="98">3</text>
<text x="366.5" y="101.5">4</text>
<text x="174.3" y="113.5">GND</text>
<text x="174.3" y="117.1">GND</text>
<text x="350.4" y="115.6">1</text>
<text x="350.4" y="119.2">2</text>
<text x="366.5" y="115.6">3</text>
<text x="366.5" y="119.2">4</text>
<text x="174.3" y="120.6">VCC</text>
<text x="174.3" y="124.1">TX</text>
<text x="75.1" y="126.2">2</text>
<text x="78.6" y="128">GND</text>
<text x="174.3" y="127.6">RX</text>
<text x="174.3" y="131.2">DTR</text>
<text x="170" y="186.5" transform="rotate(-90 170 186.5)">1</text>
<text x="173.6" y="186.5" transform="rotate(-90 173.6 186.5)">2</text>
<text x="177.1" y="186.5" transform="rotate(-90 177.1 186.5)">3</text>
<text x="180.6" y="186.5" transform="rotate(-90 180.6 186.5)">4</text>
<text x="184.1" y="186.5" transform="rotate(-90 184.1 186.5)">5</text>
<text x="187.7" y="186.5" transform="rotate(-90 187.7 186.5)">6</text>
<text x="200" y="186.5" transform="rotate(-90 200 186.5)">1</text>
<text x="203.6" y="186.5" transform="rotate(-90 203.6 186.5)">2</text>
<text x="207.1" y="186.5" transform="rotate(-90 207.1 186.5)">3</text>
<text x="210.6" y="186.5" transform="rotate(-90 210.6 186.5)">4</text>
<text x="214.1" y="186.5" transform="rotate(-90 214.1 186.5)">5</text>
<text x="217.7" y="186.5" transform="rotate(-90 217.7 186.5)">6</text>
<text x="230" y="186.5" transform="rotate(-90 230 186.5)">1</text>
<text x="233.5" y="186.5" transform="rotate(-90 233.5 186.5)">2</text>
<text x="237.1" y="186.5" transform="rotate(-90 237.1 186.5)">3</text>
<text x="240.6" y="186.5" transform="rotate(-90 240.6 186.5)">4</text>
<text x="244.1" y="186.5" transform="rotate(-90 244.1 186.5)">5</text>
<text x="247.6" y="186.5" transform="rotate(-90 247.6 186.5)">6</text>
<text x="260" y="186.5" transform="rotate(-90 260 186.5)">1</text>
<text x="263.5" y="186.5" transform="rotate(-90 263.5 186.5)">2</text>
<text x="267.1" y="186.5" transform="rotate(-90 267.1 186.5)">3</text>
<text x="270.6" y="186.5" transform="rotate(-90 270.6 186.5)">4</text>
<text x="274.1" y="186.5" transform="rotate(-90 274.1 186.5)">5</text>
<text x="277.6" y="186.5" transform="rotate(-90 277.6 186.5)">6</text>
<text x="290" y="186.5" transform="rotate(-90 290 186.5)">1</text>
<text x="293.5" y="186.5" transform="rotate(-90 293.5 186.5)">2</text>
<text x="297" y="186.5" transform="rotate(-90 297 186.5)">3</text>
<text x="300.6" y="186.5" transform="rotate(-90 300.6 186.5)">4</text>
<text x="304.1" y="186.5" transform="rotate(-90 304.1 186.5)">5</text>
<text x="307.6" y="186.5" transform="rotate(-90 307.6 186.5)">6</text>
<text x="320" y="186.5" transform="rotate(-90 320 186.5)">1</text>
<text x="323.5" y="186.5" transform="rotate(-90 323.5 186.5)">2</text>
<text x="327" y="186.5" transform="rotate(-90 327 186.5)">3</text>
<text x="330.6" y="186.5" transform="rotate(-90 330.6 186.5)">4</text>
<text x="334.1" y="186.5" transform="rotate(-90 334.1 186.5)">5</text>
<text x="337.6" y="186.5" transform="rotate(-90 337.6 186.5)">6</text>
</g>
<g font-size="3.2" fill="#8d2323">
<text x="22" y="239.1">1</text>
<text x="42.3" y="239.1">3</text>
<text x="32.8" y="250.7" transform="rotate(-90 32.8 250.7)">2</text>
</g>
</svg>
